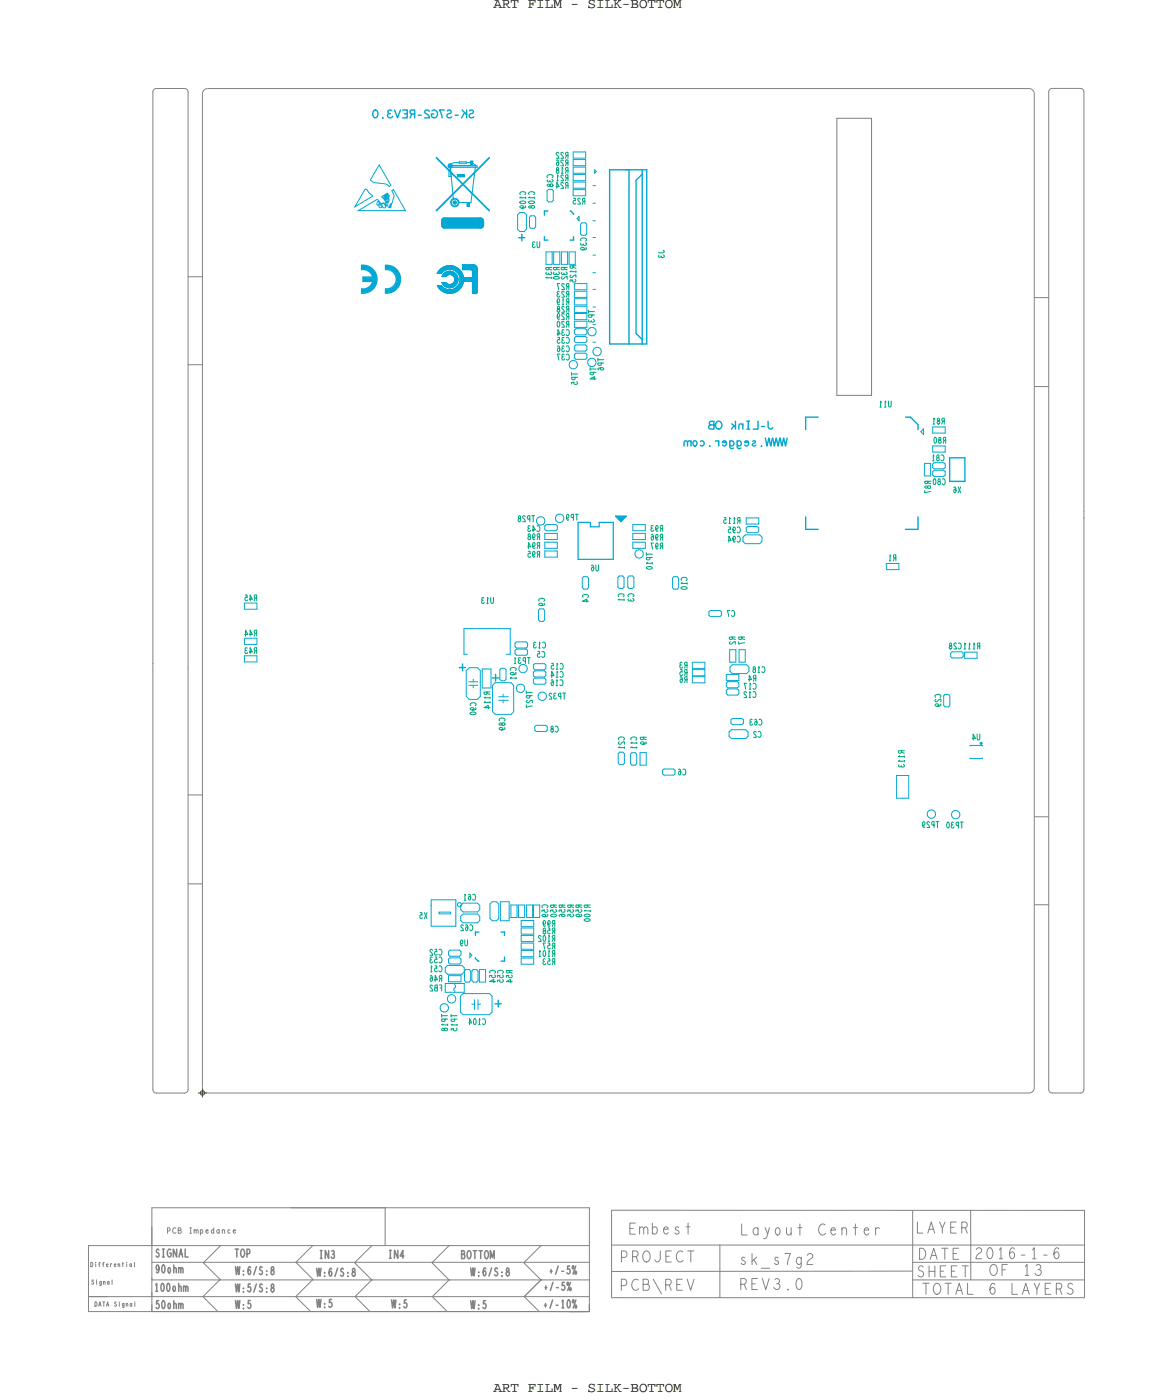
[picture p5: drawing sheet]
<svg xmlns="http://www.w3.org/2000/svg" width="169mm" height="202mm" viewBox="0 0 169 202" stroke-linecap="round" stroke-linejoin="round" font-family="sans-serif">
<!-- layer: Board Outline -->
<g fill="none" stroke="#838383" stroke-width=".14">
<path d="M22.1 13.3v82.5zM22.6 12.8l-.4 .1-.1 .4M22.6 12.8h4zM26.6 12.8l.4 .1 .1 .4M27.1 13.3v83.1zM29.2 13.5v143.5zM30 12.8l-.6 .2-.2 .5M30 12.8h118.4zM148.4 12.8l.6 .2 .2 .5M149.2 13.5v143.5zM151.3 13.3v60.9zM151.8 12.8h4.1z"/>
<path d="M151.8 12.8l-.4 .1-.1 .4M155.9 12.8l.3 .1 .2 .4M156.4 13.3v60.5zM27.2 40h2zM27.2 52.7h2zM149.3 43h2zM149.3 55.8h2zM151.3 74.2v83.1zM156.4 73.8v1zM156.4 74.7v82.6zM22.1 95.7v1.1zM22.1 96.8v60.5z"/>
<path d="M27.1 96.4v60.9zM27.2 114.8h2zM149.3 117.9h2zM27.1 127.6h2.1zM149.3 130.6h2zM22.1 157.3l.1 .3 .4 .2M22.6 157.8h4zM27.1 157.3l-.1 .4-.4 .1M29.2 157l.2 .6 .6 .2M30 157.8h118.4zM149.2 157l-.2 .6-.6 .2M151.3 157.3l.1 .3 .4 .2"/>
<path d="M151.8 157.8h4.1zM156.4 157.3l-.2 .3-.3 .2M12.8 179.8h9.1zM12.8 179.8v7.4zM21.9 179.8h33.7zM21.9 177.1v2.7zM21.9 174.4h63.1zM21.9 174.4v14.9zM31.8 179.8h.1zM42 174.4h13.6zM45.1 179.8l-2.4 2.4zM45.1 179.8h.1z"/>
<path d="M53.6 179.8l-2.4 2.4zM53.6 179.8h.2zM55.6 179.8h29.4zM55.6 174.4v5.4zM64.8 179.8l-2.4 2.4zM64.8 179.8h.1zM78 179.8l-2.4 2.4zM78 179.8h.2zM85 174.4v14.9zM88.2 179.7h68.3zM88.2 174.7h65.2zM88.2 174.7v11.4z"/>
<path d="M103.8 179.7v7.6zM131.7 174.7v12.7zM140 174.7v5zM140 179.7v5zM153.4 174.7h3.1zM156.5 174.7v12.6zM12.8 187.2h9.1zM12.8 189.3h9.1zM12.8 187.2h2.6zM12.8 187.2v2.1zM21.9 182.2h63.1zM21.9 184.8h63.1z"/>
<path d="M21.9 184.5v.3zM21.9 187.2h63.1zM21.9 186.5v.7zM21.9 189.3h63.1zM29.3 187.2l2.1 2.1zM29.4 182.2l2.4-2.4zM29.4 182.4l2.4 2.4zM29.4 182.2v.2zM31.7 184.8l-2.4 2.4zM31.7 184.8h.1zM42.7 187.2l2.1 2.1zM42.7 182.3l2.4 2.4z"/>
<path d="M42.7 182.1v.2zM45.1 184.8l-2.4 2.4zM51.2 182.4l2.4 2.4zM51.2 182.2v.2zM51.2 187.2l2.2 2.1zM53.6 184.8l-2.4 2.4zM53.6 184.8h.2zM62.4 182.4l2.4 2.4zM62.4 182.2v.2zM62.4 187.2l2.1 2.1zM64.8 184.8l-2.4 2.4zM64.8 184.8h.1z"/>
<path d="M75.6 182.4l2.4 2.4zM75.6 182.2v.2zM75.6 187.2l2.2 2.1zM78 184.8l-2.4 2.4zM80.5 189.3h4.5zM82.1 189.3h2.9zM82.1 189.3h2zM85 188.3v1zM88.2 186.1v1.2zM88.2 183.5h43.4zM88.2 187.3h1.1zM89.3 187.3h63.9z"/>
<path d="M131.7 182.2h24.8zM131.7 184.8h24.8zM153.1 187.3h3.4z"/>
</g>
<path d="M120.7 17.1v40zM120.7 17.1h5zM125.7 17.1v40zM120.7 57.1h5z" fill="none" stroke="#838383" stroke-width=".15"/>
<g fill="none" stroke="#02a8d5" stroke-width=".14">
<path d="M51.7 30.4l2.7-1.6 .4 .3 .2 .4a.39 .39 0 0 1 .4-.2 .39 .39 0 0 1 .3 .5 1.29 1.29 0 0 0-.4-1.2l-.2-.2 .3-.2v.4v-.4a.41 .41 0 0 1 .2 .5l.2-.2-.2-.4a.23 .23 0 0 1 .2 .1 .23 .23 0 0 1 0 .2l.1 .2-.2 .3 .1 .3 .1-.2 .1-.7-.2-.3 .1-.1 .1 .2a.61 .61 0 0 1 .1 .7v.1a1.22 1.22 0 0 0-.1 1l.2 .1 .1-.5 .2-.1 .2-.6a1.05 1.05 0 0 0-.2-1.3l.3-.1 1.7 3zM52.7 27.3l.3 .1 .2 .4 .6 .5-2.6 1.6zM54.5 29.1l.2 .2v.1a.19 .19 0 0 1-.3 .2 .2 .2 0 0 1 0-.4zM54.7 23.8l1.7 3-.3 .1a2.4 2.4 0 0 0-1.7-.5l-.7-.2-.3-.2zM54.8 29.5l.1 .1a.21 .21 0 0 1 .1 .3 .21 .21 0 0 1-.3 .1 .21 .21 0 0 1 0-.4zM55.1 29.4a.27 .27 0 0 1 .4 0 .27 .27 0 0 1 .1 .3v.3h-.3l-.2-.4zM56.4 29.5h.1l-.1 .2-.1 .3zM63.1 39.5h.6zM63.4 38.9l.8-.4 .7-.1a2.01 2.01 0 0 0-1.8 1.1zM63.5 38.9l.3-.2-.6 .8zM63.6 39.1l.3-.3-.6 .7zM63.7 39.9h.6z"/>
<path d="M63.8 39.2l.3-.2-.5 .5zM63.8 38.7a1.95 1.95 0 0 1 2.5 .3M63.8 38.7l-.4 .3-.3 .5M63.8 38.7a2.01 2.01 0 0 1 2.5 .3M63.9 38.7l-.7 .8M63.9 38.8l-.6 .7M63.9 38.8a1.9 1.9 0 0 1 2.3 .2M63.9 38.8l-.7 .7M63.9 38.8a1.78 1.78 0 0 1 2.8 1.6M64 38.9l-.6 .6M64 38.9l-.5 .6M64 39l-.5 .5 .5-.5"/>
<path d="M64 39l-.5 .5M64 39a1.59 1.59 0 0 1 2 .2M64.1 39.9a.93 .93 0 0 1 1-.5 .93 .93 0 0 1 .7 1M64.2 39.7l.1-.2-.3 .4zM64.2 39.4l-.4 .5M64.2 39.4l-.4 .5a1.18 1.18 0 0 1 1.9-.4M64.3 39.4l-.5 .5M64.3 39.4l-.4 .5M64.3 39.4a1.1 1.1 0 0 1 1.4 .2M64.3 39.7l.1-.1-.3 .3zM64.3 39.5l-.4 .4M64.3 39.5l-.3 .4"/>
<path d="M64.4 39.8l.5-.2 .5 .2 .2 .6-.2 .5-.5 .2-.5-.2 .4 .2 .4-.1 .3-.2 .1-.4-.1-.4-.4-.3h-.4l-.4 .2zM64.4 39.6l.3-.1a.85 .85 0 0 1 .8 .2M64.4 39.6l-.3 .3M64.4 39.7l-.2 .2M64.9 38.7a1.69 1.69 0 0 1 1.7 1.7M64.9 39.4l.6 .3M64.9 39.5l.5 .3M64.9 39.5a.87 .87 0 0 1 .9 .9M64.9 39.2h.4l.4 .3M64.9 39.4h.4l.3 .2M64.9 39.2l.4 .1 .4 .2M64.9 39.5l.6 .3"/>
<path d="M64.9 39.2l-.7 .2M64.9 39.2a1.11 1.11 0 0 0-1.1 .7M64.9 39.3l-.6 .2M64.9 39.6l-.4 .1M64.9 39.5l-.5 .1M64.9 39.5l-.4 .1-.3 .3 .2-.2M64.9 39.4l-.6 .1M64.9 39.4l-.6 .2M64.9 38.5a1.85 1.85 0 0 0-1.6 1M64.9 38.7l-.9 .2M64.9 38.7l-.9 .3M64.9 39.3l.4 .1 .3 .2"/>
<path d="M64.9 38.6a1.74 1.74 0 0 1 1.7 1.8M64.9 38.8l-.8 .2M64.9 39.3a1.08 1.08 0 0 1 1.1 1.1M64.9 38.4l.7 .2 .6 .4M64.9 38.5l.7 .1 .6 .4M64.9 39.6l.5 .2M64.9 38.9l.5 .1 .5 .3M64.9 39.4l.4 .1 .2 .2M64.9 38.3a2.02 2.02 0 0 1 1.9 2.6 2.02 2.02 0 0 1-3 1.2M64.9 39.6l-.3 .1-.3 .2 .2-.2M64.9 38.6l.6 .1 .6 .4M64.9 38.8l.6 .1 .5 .3"/>
<path d="M64.9 38.8a1.56 1.56 0 0 1 1.6 1.6M64.9 38.7l.6 .1 .5 .4M64.9 39.4l-.5 .2M64.9 38.9l-.7 .1-.5 .5M64.9 39.5l-.5 .2M64.9 39.2a1.17 1.17 0 0 1 1 .7 1.17 1.17 0 0 1-.2 1.3M64.9 39.5a.78 .78 0 0 0-.7 .4M64.9 39.2a1.22 1.22 0 0 1 1.2 1.2M64.9 38.5l-1 .3M64.9 39.3l.4 .1 .4 .2M64.9 38.7a1.67 1.67 0 0 1 1.5 1 1.67 1.67 0 0 1-.3 1.8M64.9 39.3a.95 .95 0 0 0-.9 .6"/>
<path d="M64.9 39.6l.5 .3 .2 .5M64.9 39.6l-.5 .1M64.9 39.2a1.14 1.14 0 0 0-1.1 .7M64.9 38.4l-.5 .1-.6 .2M64.9 38.6l-.9 .2M64.9 38.6a1.63 1.63 0 0 0-1.5 .9 1.72 1.72 0 0 1 2.7-.4M64.9 38.8l-.9 .2M64.9 38.5h-.6l-.4 .2M64.9 39.4a.95 .95 0 0 1 .9 1M64.9 39.3l-.6 .1M64.9 38.5l.7 .2 .6 .4M64.9 38.4l-.6 .1-.4 .2"/>
<path d="M64.9 38.4a1.99 1.99 0 0 1 2 2M65.4 39.8l.3 .6M65.4 39.8l.2 .6M65.4 39.8a.77 .77 0 0 1 0 1.1M65.4 39.8l.3 .6-.3 .5M65.5 39.8l.2 .6M65.5 39.7a.9 .9 0 0 1 .2 1 .9 .9 0 0 1-.8 .5M65.5 39.7l.2 .3 .1 .4M65.6 39.6a1.01 1.01 0 0 1 0 1.4M65.6 39.6l.2 .4 .1 .4M65.6 39.6a1.07 1.07 0 0 1 0 1.5M65.7 39.6a1.07 1.07 0 0 1-.1 1.5"/>
<path d="M65.7 39.6l.2 .3 .1 .5M65.7 39.5l.2 .5 .1 .4M65.7 39.5l.3 .4 .1 .5M65.9 39.3l.4 .5 .1 .6M65.9 39.3a1.5 1.5 0 0 1 0 2.1M66 39.3l.3 .5 .1 .6M66 39.3a1.54 1.54 0 0 0-2.4 .2M66 39.3a1.52 1.52 0 0 0-2.4 .2M66 39.2l.3 .6 .1 .6M66 39.2l.3 .5 .2 .7M66 39.2l.4 .6 .1 .6M66 39.2l.4 .5 .1 .7"/>
<path d="M66.1 39.1a1.7 1.7 0 0 0-2.7 .4M66.1 39.1l.4 .6 .1 .7M66.1 39.1a1.75 1.75 0 0 1 0 2.5M66.2 39.1l.4 .6 .1 .7M66.2 39.1l.4 .5 .1 .8M66.2 39l.4 .7 .1 .7M66.2 39l.4 .6 .1 .8M66.2 39l.4 .6 .2 .8M66.2 39l.5 .7 .1 .7M66.2 39a1.93 1.93 0 0 1 0 2.7M66.3 39l.4 .7 .1 .7M66.7 38.2v.7z"/>
<path d="M66.7 38.2h1.6zM66.7 38.9h1.2zM66.8 38.9h1.1zM66.8 38.3v.6zM66.8 38.3h1.5zM66.8 38.7h1.2zM66.8 38.4v.4zM66.8 38.4h1.5zM66.8 38.8h1.1zM66.9 38.8h1zM66.9 38.4v.4zM66.9 38.4h1.4z"/>
<path d="M66.9 38.7h1zM66.9 38.5v.2zM66.9 38.5h1.4zM67 38.5v.2zM67 38.5h1.3zM67 38.7h.9zM67.9 38.8l.3 .1 .1 .3M67.9 38.7l.4 .2 .1 .3-.2-.3-.3-.2M67.9 38.9l.2 .1 .1 .2-.1-.3zM67.9 38.9l.2 .1 .1 .2M67.9 38.9l.2 .3M67.9 38.9l.3 .3"/>
<path d="M68.1 40l-.1 .1M68.1 39.2v.8zM68.2 40l-.2 .1M68.2 39.2v.8zM68.2 40l-.2 .2 .2-.2v.1l-.2 .1M68.3 39.2v.8zM68.3 40l-.3 .2M68.3 40l-.1 .2-.2 .1M68.3 40l-.1 .2h-.2M68.3 38.4l.2 .1 .1 .2M68.3 38.5h.2l.1 .2M68.3 38.4l.3 .1 .1 .2"/>
<path d="M68.3 38.3l.3 .1 .2 .3M68.3 38.2l.4 .2 .2 .3M68.3 38.3l.4 .1 .1 .3-.1-.3-.4-.1 .3 .1 .2 .3M68.3 40v.2l-.3 .1M68.4 40l-.1 .2-.3 .1 .3-.1zM68.4 39.2v.8zM68.6 38.7v3.5zM68.7 38.7v3.5zM68.8 38.7v3.5zM68.8 38.8v3.4zM68.9 38.7v3.5zM63.1 41.2l.3 .5 .4 .4"/>
<path d="M63.1 41.2h.6zM63.1 41.2l.3 .5 .4 .3M63.2 41.2l.7 .8M63.2 41.2l.7 .7-.4-.3zM63.3 41.2l.6 .7M63.4 41.2l.5 .7M63.4 41.2a1.74 1.74 0 0 0 1.5 .9M63.4 41.2a1.74 1.74 0 0 0 2.7 .4M63.4 41.2a1.71 1.71 0 0 0 1.5 .9M63.4 41.2l.6 .6M63.5 41.2a1.68 1.68 0 0 0 1.4 .8M63.5 41.2l.5 .5"/>
<path d="M63.6 41.2l.6 .6 .7 .1M63.6 41.2l.5 .5zM63.7 40.8l.5 .5M63.7 40.8h.6zM63.8 40.8l.4 .5M63.8 40.8a1.21 1.21 0 0 0 1.1 .7M63.8 42l.5 .2 .6 .1M63.8 42l-.4-.3-.3-.5a1.93 1.93 0 0 0 1.8 1.1M63.9 42l.4 .2 .6 .1M63.9 40.8l.4 .5M63.9 41.9l.4 .2 .6 .1M63.9 40.8l.4 .4"/>
<path d="M63.9 41.9l1 .3M63.9 41.9l1 .2M64 40.8l.3 .4M64 41.7l-.5-.5 .5 .6M64 41.7l.9 .3M64.1 41.7l.8 .2M64.1 40.8l.3 .3M64.2 40.8l.3 .3 .4 .1M64.2 41.3l.7 .3M64.2 40.8l.2 .2M64.3 41.3l.6 .2M64.3 41.2l.6 .2"/>
<path d="M64.3 40.8l.2 .2M64.3 41.1l-.3-.3a1.05 1.05 0 0 0 .9 .5M64.4 41.1l-.3-.3 .3 .3M64.4 41.1l.5 .2M64.4 41.1l.5 .1M64.4 41l.5 .1M64.4 41l.5 .2M64.4 41l-.2-.2 .3 .3 .4 .1M64.5 41l-.2-.2 .1 .2M64.5 41l.4 .1M65.4 40.9l-.5 .2M65.4 40.9l-.5 .2-.5-.1"/>
<path d="M65.5 40.9l-.6 .3M65.5 41a.96 .96 0 0 1-1.1 .1M65.6 41l-.7 .3M65.6 41a.98 .98 0 0 1-1.3 .1M65.6 41l-.3 .3h-.4M65.6 41.1l-.3 .2-.4 .1M65.6 41.1a1.07 1.07 0 0 1-1.7-.3l.4 .4M65.6 40.4l-.2 .5M65.7 41.1l-.4 .3-.4 .1M65.7 40.4l-.3 .5M65.7 41.1a1.16 1.16 0 0 1-1.9-.3 1.17 1.17 0 0 0 1.1 .7M65.7 41.2l-.4 .2-.4 .1"/>
<path d="M65.7 41.2l-.3 .3-.5 .1M65.7 40.4l-.2 .5M65.8 40.4a.87 .87 0 0 1-1.4 .7M65.8 40.4l-.3 .6M65.8 40.4a.96 .96 0 0 1-.9 .9M65.8 40.4l-.1 .3-.1 .3M65.9 40.4l-.1 .3-.2 .3M65.9 40.4a1.04 1.04 0 0 1-1 1M65.9 41.4l-.4 .3-.6 .2M65.9 41.4a1.49 1.49 0 0 1-2.2-.2l.5 .5 .7 .2M66 41.4l-.5 .3-.6 .2M66 41.4l-.5 .4-.6 .1"/>
<path d="M66 41.5l-.5 .3-.6 .1M66 40.4l-.1 .4-.2 .3M66.1 41.5a1.64 1.64 0 0 1-2.1 .3M66.1 40.4l-.1 .4-.3 .4M66.1 40.4a1.17 1.17 0 0 1-1.2 1.2M66.1 41.6l-.6 .3-.6 .2M66.1 41.6l-.5 .4-.7 .1M66.2 41.6a1.8 1.8 0 0 1-2.9-.4l.6 .7M66.2 41.7l-.6 .3-.7 .2M66.2 41.7a1.86 1.86 0 0 1-2.3 .3M66.2 41.7l-.6 .4-.7 .1M66.2 41.7l-.6 .4-.7 .2"/>
<path d="M66.2 41.7a1.93 1.93 0 0 1-2.3 .3M66.3 41.7l-.7 .5-.7 .1M66.4 40.4l-.1 .5-.4 .5M66.4 40.4l-.1 .5-.3 .5M66.4 40.4a1.55 1.55 0 0 1-1 1.4 1.55 1.55 0 0 1-1.8-.6M66.5 40.4l-.2 .6-.3 .5M66.5 40.4a1.6 1.6 0 0 1-1.6 1.6M66.5 40.4a1.62 1.62 0 0 1-2.5 1.3M66.6 40.4l-.2 .6-.3 .5M66.6 40.4l-.2 .6-.3 .6M66.6 40.4l-.1 .6-.4 .6M66.7 40.1v.5z"/>
<path d="M66.7 40.1h1.3zM66.7 40.6h1.3zM66.7 40.4l-.1 .6-.4 .6M66.7 40.4l-.1 .7-.4 .6M66.7 40.2v.4zM66.7 40.2h1.3zM66.8 40.5h1.2zM66.8 40.2v.3zM66.8 40.2h1.2zM66.8 40.4l-.2 .7-.4 .6M66.8 40.4l-.1 .7-.5 .6M66.8 40.3v.2z"/>
<path d="M66.8 40.3h1.2zM66.8 40.4l-.1 .7-.4 .6M66.9 40.4h1.1zM66.9 40.3v.1zM66.9 40.3h1.1zM66.9 40.6h1.2zM66.9 40.4a1.98 1.98 0 0 1-3.1 1.6M66.9 40.4h.1M67 40.1h1.2zM68 40.4l.3 .1 .1 .2-.1-.2zM68 40.4l.3 .1v.2M68 40.6l.2 .1"/>
<path d="M68 40.5l.2 .1v.1l-.2-.1 .2 .1M68 40.5l.3 .1v.1l-.3-.2 .3 .2M68 40.6l.1 .1M68.1 40.7v1.6zM68.2 40.7v1.6zM68.2 42.3v.1M68.2 42.3l.1 .1-.2-.1M68.2 42.4h.4zM68.3 40.7v1.6zM68.3 42.3h.1M68.3 42.3h.3zM68.3 42.4h.3z"/>
<path d="M68.3 42.2h.3zM68.3 40.7v1.5zM68.4 42.2h.2zM68.4 40.7v1.5zM68.6 42.3l.2-.1zM68.6 42.2h.1M68.7 42.2h-.1M68.7 42.2l-.1 .1 .1-.1M68.8 42.2l-.2 .1M68.8 42.2l-.2 .2 .3-.2M68.8 42.2l-.2 .2"/>
</g>
<path d="M66.9 38.6h1.7zM67.4 38.7h1zM68.3 38.6v2.2zM68.5 38.5v3.7zM66.9 40.4h1.6z" fill="none" stroke="#02a8d5" stroke-width=".23"/>
<g fill="none" stroke="#02a8d5" stroke-width=".2">
<path d="M52.2 38.3v.6zM52.2 38.9a1.42 1.42 0 0 1 1.6 1.1M52.2 38.3a2.02 2.02 0 0 1 2.2 2 2.02 2.02 0 0 1-2.2 2M52.3 38.4v.4zM52.3 38.4a1.89 1.89 0 0 1 2 1.9 1.89 1.89 0 0 1-2 1.9M52.3 38.8a1.55 1.55 0 0 1 1.6 1.3M52.4 38.5v.1zM52.4 38.6a1.68 1.68 0 0 1 1.6 1.7M52.4 38.5a1.77 1.77 0 0 1 1.7 1.8 1.77 1.77 0 0 1-1.7 1.8M55.6 38.3v.6zM55.6 38.3a2.01 2.01 0 0 1 2.2 2 2.01 2.01 0 0 1-2.2 2M55.6 38.9a1.4 1.4 0 0 1 1.6 1.4 1.4 1.4 0 0 1-1.6 1.4"/>
<path d="M55.7 38.4v.4zM55.7 38.8a1.55 1.55 0 0 1 1.6 1.5 1.55 1.55 0 0 1-1.6 1.6M55.7 38.4a1.89 1.89 0 0 1 2 1.9 1.89 1.89 0 0 1-2 1.9M55.9 38.5v.1zM55.9 38.6a1.68 1.68 0 0 1 1.6 1.7 1.68 1.68 0 0 1-1.6 1.7M55.9 38.5a1.77 1.77 0 0 1 1.7 1.8 1.77 1.77 0 0 1-1.7 1.8M52.2 41.7v.6zM52.3 41.9v.3zM52.4 40.6h1.4zM52.4 40v.6zM52.4 40h1.4zM52.4 42v.1z"/>
<path d="M52.5 40.5h1.4zM52.5 40.1h1.4zM52.5 40.1v.4zM52.6 40.4h1.4zM52.6 40.3v.1zM52.6 40.3h1.4zM53.8 40.6a1.42 1.42 0 0 1-1.6 1.1M53.9 40.5a1.55 1.55 0 0 1-1.6 1.4M54 40.4a1.68 1.68 0 0 1-1.6 1.6M55.6 41.7v.6zM55.7 41.9v.3zM55.9 42v.1z"/>
</g>
<!-- layer: Components -->
<g fill="none" stroke="#02a8d5" stroke-width=".2">
<path d="M64.7 23.8l.2-.1 .3 .1v.3l-.3 .1-.2-.1zM64.8 23.9l.1-.1 .2 .2-.2 .1zM78.5 34.2v.5zM78.5 30.5h.5zM78.5 30.5v.6zM78.5 34.7h.5zM82.2 30.5h.1zM82.2 34.7h.5zM82.3 30.5l.4 .4zM82.7 34.2v.5zM82.7 30.9v.1zM87.9 24.5h2.6z"/>
<path d="M87.9 24.5v25.2zM90.2 24.5h.5zM90.7 24.5h1.9zM90.7 24.5v25.2zM91.8 26v22.1zM92.6 25.1l-.8 .9zM92.6 24.5v25.2zM92.6 24.5h.7zM93.3 24.5v25.2zM87.9 49.7h2.8zM90.7 49.7h1.9zM91.8 48.1l.8 .9z"/>
<path d="M92.6 49.7h.7zM88.8 74.5l.8 .8zM88.8 74.5h1.5zM89.1 74.6h1zM89.1 74.6l.5 .7zM89.3 74.8h.5zM89.3 74.8l.3 .5zM89.5 74.9h.2zM89.5 74.9l.1 .1zM89.6 75.3l.7-.8zM89.8 74.8l-.2 .2zM90.1 74.6l-.5 .7z"/>
<path d="M116.2 60.2h1.8zM116.2 60.2v1.8zM116.2 74.6v1.8zM116.2 76.4h1.8zM130.6 60.2h.7zM130.6 76.4h1.8zM131.3 60.2l1.1 1.1zM132.4 74.6v1.8zM132.4 61.3v.7zM137 66.1h2.2zM137 66.1v3.4zM137 69.5h2.2z"/>
<path d="M139.2 66.1v3.4zM68.6 138.4l.4 .4zM68.6 134.6h.5zM68.6 134.6v.5zM68.6 138.3v.1zM69 138.8h.1zM72.3 134.6h.5zM72.3 138.8h.5zM72.8 134.6v.5zM72.8 138.2v.6z"/>
</g>
<g fill="none" stroke="#02a8d5" stroke-width=".14">
<path d="M74.7 33.1l.3 .3zM74.7 31v2.1zM75 33.4h.6zM75 30.7l-.3 .3zM75 30.7h.6zM75.6 30.7l.3 .3zM75.6 33.4l.3-.3zM75.9 31v2.1zM76.4 32.7l.2 .3zM76.4 31.4v1.3zM76.6 33h.5zM76.6 31.2l-.2 .2z"/>
<path d="M76.6 31.2h.5zM77.1 31.2l.2 .2zM77.3 31.4v1.3zM77.3 32.7l-.2 .3zM78.8 36.4h.9zM78.8 36.4v1.8zM78.9 28.9l.2 .2zM78.9 27.6v1.3zM79.1 29.1h.5zM79.1 27.3l-.2 .3zM79.6 27.3l.2 .3zM79.7 36.4v1.8z"/>
<path d="M79.8 28.9l-.2 .2zM79.8 27.6v1.3zM79.9 36.4v1.8zM79.9 36.4h.9zM80.8 36.4v1.8zM81 36.4v1.8zM81 36.4h.9zM81.9 36.4v1.8zM82.1 36.4v1.8zM82.1 36.4h.9zM82.7 23h1.8zM82.7 27.4h1.8z"/>
<path d="M82.7 26.3h1.8zM82.7 21.9h1.8zM82.7 25.2h1.8zM82.7 24.1h1.8zM82.7 23.9h1.8zM82.7 23v.9zM82.7 27.4v.9zM82.7 27.2h1.8zM82.7 26.3v.9zM82.7 21.9v.9zM82.7 22.8h1.8zM82.7 26.1h1.8z"/>
<path d="M82.7 25.2v.9zM82.7 25h1.8zM82.7 24.1v.9zM83 36.4v1.8zM83.2 31.6l.3-.3v.6zM83.7 33.8l.2 .2zM83.7 32.4v1.4zM83.9 32.2l-.2 .2zM83.9 32.2h.5zM84.4 32.2l.2 .2zM84.5 23v.9zM84.5 27.4v.9z"/>
<path d="M84.5 26.3v.9zM84.5 21.9v.9zM84.5 25.2v.9zM84.5 24.1v.9zM84.6 32.4v1.4zM84.6 33.8l-.2 .2zM85.5 34.3h.4zM85.5 31.9h.4zM85.5 29.3h.4zM85.5 26.8h.4zM85.5 39.4h.4zM85.5 36.8h.4z"/>
<path d="M85.8 24.5v.4zM85.8 25l.2-.2zM85.8 24.8v.2zM85.8 24.5l.2 .3zM82.9 45.3h1.8zM82.9 44.2h1.8zM82.9 40.9h1.8zM82.9 42h1.8zM82.9 46.4h1.8zM82.9 43.1h1.8zM82.9 51.2l.2-.2zM82.9 50l.2-.2z"/>
<path d="M82.9 48.8l.2-.2zM82.9 47.6l.2-.1zM82.9 46.1h1.8zM82.9 45.3v.8zM82.9 45.1h1.8zM82.9 44.2v.9zM82.9 41.8h1.8zM82.9 40.9v.9zM82.9 42v.9zM82.9 42.9h1.8zM82.9 46.4v.9zM82.9 47.3h1.8z"/>
<path d="M82.9 43.1v.9zM82.9 44h1.8zM82.9 51.7l.2 .2zM82.9 51.2v.5zM82.9 50.5l.2 .2zM82.9 50v.5zM82.9 49.3l.2 .2zM82.9 48.8v.5zM82.9 48.2l.2 .1zM82.9 47.6v.6zM83.1 51.9h1.3zM83.1 50.7h1.3z"/>
<path d="M83.1 49.5h1.3zM83.1 48.3h1.3zM83.1 51h1.3zM83.1 49.8h1.3zM83.1 48.6h1.3zM83.1 47.5h1.3zM84.4 51l.3 .2zM84.4 49.8l.3 .2zM84.4 48.6l.3 .2zM84.4 47.5l.3 .1zM84.4 51.9l.3-.2zM84.4 50.7l.3-.2z"/>
<path d="M84.4 49.5l.3-.2zM84.4 48.3l.3-.1zM84.7 44.2v.9zM84.7 40.9v.9zM84.7 42v.9zM84.7 46.4v.9zM84.7 43.1v.9zM84.7 51.2v.5zM84.7 50v.5zM84.7 48.8v.5zM84.7 47.6v.6zM85.5 41.8h.4z"/>
<path d="M85.5 49.4h.4zM78.6 77h1.8zM78.6 79.5h1.8zM78.6 78.3h1.8zM78.6 75.9l.2-.2zM78.6 77v.9zM78.6 77.9h1.8zM78.6 79.5v.9zM78.6 78.3v.8zM78.6 79.2h1.8zM78.6 76.4l.2 .2zM78.6 75.9v.5z"/>
<path d="M78.8 76.6h1.4zM78.8 75.7h1.4zM80.2 75.7l.2 .2zM80.2 76.6l.2-.2zM80.4 77v.9zM80.4 79.5v.9zM80.4 78.3v.9zM80.4 75.9v.5zM91.3 78.3h1.8zM91.3 77h1.8zM91.3 75.7h1.8zM91.3 79.2h1.8z"/>
<path d="M91.3 78.3v.9zM91.3 77.9h1.8zM91.3 77v.9zM91.3 76.6h1.8zM91.3 75.7v.9zM93.1 78.3v.9zM93.1 77v.9zM93.1 75.7v.9zM107.2 78.2l.3 .3zM107.5 77.2l-.3 .3zM107.5 78.5h2.1zM107.5 77.2h2.1z"/>
<path d="M107.7 74.8h1.8zM107.7 76.2l.2-.2zM107.7 74.8v.8zM107.7 75.7h1.8zM107.7 76.7l.2 .2zM107.7 76.2v.5zM107.9 76.9h1.3zM107.9 76h1.3zM109.2 76l.3 .2zM109.2 76.9l.3-.2zM109.5 74.8v.9zM109.5 76.2v.5z"/>
<path d="M109.6 77.2l.3 .3zM109.6 78.5l.3-.3zM109.9 77.5v.7zM132.8 62.3l.4-.4v.8zM133.4 66.9h.8zM133.4 68.7h.8zM133.4 66.9v1.8zM134.2 66.9v1.8zM134.5 68.1l.3-.2zM134.5 62.5h1.9zM134.5 61.6v.9zM134.5 64.4v.9z"/>
<path d="M134.5 67.5l.3 .2zM134.5 67v.5zM134.5 68.1v.5zM134.8 67.7h1.3zM134.8 67.9h1.3zM136.1 67.9l.3 .2zM136.1 67.7l.3-.2zM136.4 61.6v.9zM136.4 64.4v.9zM136.4 67v.5zM136.4 68.1v.5zM35.3 87.9h1.8z"/>
<path d="M35.3 87.1v.8zM35.3 92.1v.9zM35.3 95.6h1.8zM35.3 94.7v.9zM37.1 87.1v.8zM37.1 92.1v.9zM37.1 94.7v.9zM66.9 90.7h6.7zM66.9 90.7v3.8zM66.9 94.5h.5zM67.3 96.8v3.1zM67.3 99.9v.6z"/>
<path d="M67.6 98.9h1.3zM67.6 98.4h1.3zM67.7 96.4l-.4 .4zM67.7 96.4h1.2zM68.3 98.9v.4zM68.3 98v.4zM68.9 96.4l.4 .4zM69.3 96.8v3.7zM69.6 99.3h1.2zM69.6 96.9v2.4zM69.6 96.6h.3zM69.6 96.6v.3z"/>
<path d="M69.9 96.6h.9zM70.8 96.6v2.7zM71.1 98.9v2.6zM71.4 98.6h2.3zM71.4 98.6l-.3 .3zM72.1 98.1l.2 .2zM72.1 96.7v1.4zM72.3 98.3h.5zM72.3 96.5l-.2 .2zM72.3 96.5h.5zM72.8 96.5l.2 .2zM73 98.1l-.2 .2z"/>
<path d="M73 96.7v1.4zM73 94.5h.6zM73.6 90.7v3.8zM73.7 98.6l.4 .3zM74.1 98.9v3.8zM74.3 93.9l.2-.2zM74.3 92.9l.2-.2zM74.3 93.9v.5zM74.3 93.4l.2 .2zM74.3 92.9v.5zM74.5 93.6h1.4zM74.5 93.7h1.4z"/>
<path d="M74.5 92.7h1.4zM75.9 93.7l.2 .2zM75.9 92.7l.2 .2zM75.9 93.6l.2-.2zM76.1 93.9v.5zM76.1 92.9v.5zM76.9 98.1l.3-.2zM76.9 96l.3-.2zM76.9 97l.3-.2zM76.9 98.6l.3 .2zM76.9 98.1v.5zM76.9 96.5l.3 .2z"/>
<path d="M76.9 96v.5zM76.9 97.5l.3 .2zM76.9 97v.5zM77.2 98.8h1.3zM77.2 96.7h1.3zM77.2 97.7h1.3zM77.2 97.9h1.3zM77.2 95.8h1.3zM77.2 96.8h1.3zM77.7 89.5l.2 .2zM77.7 88.1v1.4zM77.9 87.9l-.2 .2z"/>
<path d="M77.9 89.7h.5zM78.4 87.9l.2 .2zM78.5 97.9l.2 .2zM78.5 95.8l.2 .2zM78.5 96.8l.2 .2zM78.5 98.8l.2-.2zM78.5 96.7l.2-.2zM78.5 97.7l.2-.2zM78.6 89.5l-.2 .2zM78.6 88.1v1.4zM78.6 80.4h1.8zM78.7 98.1v.5z"/>
<path d="M78.7 96v.5zM78.7 97v.5zM84 84.8l.2 .3zM84 83.5v1.3zM84.2 85.1h.5zM84.2 83.2l-.2 .3zM84.2 83.2h.5zM84.7 83.2l.2 .3zM84.9 83.5v1.3zM84.9 84.8l-.2 .3zM89.1 84.7l.2 .2zM89.1 83.4v1.3z"/>
<path d="M89.3 83.1l-.2 .3zM89.3 84.9h.5zM89.3 83.1h.5zM89.8 83.1l.2 .3zM90 84.7l-.2 .2zM90 83.4v1.3zM90.6 84.7l.1 .2zM90.6 83.4v1.3zM90.7 84.9h.6zM90.7 83.1l-.1 .3zM90.7 83.1h.6zM91.3 83.1l.1 .3z"/>
<path d="M91.4 84.7l-.1 .2zM91.4 83.4v1.3zM97 84.8l.2 .3zM97 83.5v1.3zM97.2 85.1h.5zM97.2 83.2l-.2 .3zM97.2 83.2h.5zM97.7 83.2l.2 .3zM97.9 84.8l-.2 .3zM99.9 97.7h1.8zM99.9 96.7h1.8zM99.9 95.6h1.8z"/>
<path d="M99.9 98.6h1.8zM99.9 97.7v.9zM99.9 97.6h1.8zM99.9 96.7v.9zM99.9 95.6v.9zM99.9 96.5h1.8zM101.7 97.7v.9zM101.7 96.7v.9zM101.7 95.6v.9zM102.3 88.3l.2-.2zM102.3 88.8l.2 .2zM102.3 88.3v.5z"/>
<path d="M102.5 89h1.4zM102.5 88.1h1.4zM103.9 88.1l.2 .2zM103.9 89l.2-.2zM104.1 88.3v.5zM104.8 97.4v.8zM104.8 98.2h1.8zM104.8 99.1l.2 .2zM104.8 98.6v.5zM104.8 99.6v.6zM104.8 97.4h1.8zM104.8 98.6l.2-.2z"/>
<path d="M104.8 99.6l.2-.1zM105 98.4h1.4zM105 99.5h1.4zM105 99.3h1.4zM105.3 95.6h.9zM105.3 93.8v1.8zM105.3 93.8h.9zM105.3 96.3v.6zM105.3 96.9l.3 .3zM105.6 96l-.3 .3zM105.6 97.2h2.1zM105.6 96h2.1z"/>
<path d="M106.2 93.8v1.8zM106.4 99.3l.2-.2zM106.4 98.4l.2 .2zM106.4 99.5l.2 .1zM106.6 97.4v.8zM106.6 98.6v.5zM106.6 99.6v.6zM106.6 95.6h.9zM106.6 93.8v1.8zM106.6 93.8h.9zM107.5 93.8v1.8zM107.7 97.2l.3-.3z"/>
<path d="M107.7 96l.3 .3zM108 96.3v.6zM127.9 81.3v.9zM127.9 82.2h1.8zM129.7 81.3v.9zM137.1 94.3l.3-.2zM137.1 94.8l.3 .2zM137.1 94.3v.5zM137.4 95h1.3zM138.7 94.1l.2 .2zM138.7 95l.2-.2zM138.9 94.3v.5z"/>
<path d="M139.1 95h1.9zM139.1 94.1v.9zM141 94.2v.8zM67.3 100.5l.4 .5zM68.9 101l.4-.5zM71.1 102.7l.3 .4zM71.4 103.1h2.3zM71.9 101.1h1.4zM71.9 100.6h1.4zM72.6 100.2v.4zM72.6 101.1v.4zM73.7 103.1l.4-.4z"/>
<path d="M77.1 104.9l.3-.2zM77.1 105.4l.3 .2zM77.1 104.9v.5zM77.4 105.6h1.3zM77.4 104.7h1.3zM78.7 104.7l.2 .2zM78.7 105.6l.2-.2zM78.9 104.9v.5zM89.2 110.2l.2 .2zM89.2 108.8v1.4zM89.4 108.6l-.2 .2zM89.4 110.4h.5z"/>
<path d="M89.9 108.6l.2 .2zM90.1 110.2l-.2 .2zM90.1 108.8v1.4zM91 110.2l.2 .3zM91 108.9v1.3zM91.2 110.5h.5zM91.2 108.7l-.2 .2zM91.2 108.7h.5zM91.7 108.7l.2 .2zM91.9 108.9v1.3zM91.9 110.2l-.2 .3zM92.3 110.5h.9z"/>
<path d="M92.3 108.6v1.9zM92.3 108.6h.9zM93.2 108.6v1.9zM95.6 111.2l.2-.2zM95.6 111.7l.2 .2zM95.6 111.2v.5zM95.8 111.9h1.4zM95.8 111h1.4zM97.2 111l.2 .2zM97.2 111.9l.2-.2zM97.4 111.2v.5zM104.8 100.2l.2 .1z"/>
<path d="M105 100.3h1.4zM105.2 105.7v.6zM105.2 106.3l.3 .3zM105.4 103.9l.3-.2zM105.4 104.4l.3 .2zM105.4 103.9v.5zM105.5 105.3l-.3 .4zM105.5 106.6h2.1zM105.5 105.3h2.1zM105.7 104.6h1.3zM105.7 103.7h1.3zM106.4 100.3l.2-.1z"/>
<path d="M107 103.7l.2 .2zM107 104.6l.2-.2zM107.2 103.9v.5zM107.6 106.6l.3-.3zM107.6 105.3l.3 .4zM107.9 105.7v.6zM129.3 111.9v.4zM129.3 115.2h1.8zM129.3 112.3v2.9zM129.3 111.9h1.8zM131.1 111.9v3.3zM136.1 101.8l.2 .2z"/>
<path d="M136.3 100.2l-.2 .3zM136.3 102h.5zM136.3 100.2h.5zM136.8 100.2l.2 .3zM137 101.8l-.2 .2zM137 100.5v1.3zM139.9 107.6h1.8zM139.9 107.6v.1zM139.9 109.4v.1zM139.9 109.5h1.8zM141.7 107.6v.1zM141.7 109.4v.1z"/>
<path d="M62.2 129.9v.9zM62.2 133.7h3.6zM62.2 130.7v3zM62.2 129.9h3.6zM63.3 131.7h1.7v.2h-1.7zM64.6 139.4l-.4 .3zM64.6 139.4h2zM64.7 138.5l.2-.2zM64.7 137.3l.2-.1zM64.7 139l.2 .2zM64.7 138.5v.5zM64.7 137.9l.2 .1z"/>
<path d="M64.7 137.3v.6zM64.9 139.2h1.4zM64.9 138h1.4zM64.9 138.3h1.4zM64.9 137.2h1.4zM65.8 129.9v3.8zM66.3 138.3l.2 .2zM66.3 137.2l.2 .1zM66.3 139.2l.2-.2zM66.3 138l.2-.1zM66.5 132.9l.3 .3zM66.5 132.3v.6z"/>
<path d="M66.5 131.3l.3 .3zM66.5 130.7v.6zM66.5 138.5v.5zM66.5 137.3v.6zM66.6 139.4l.4 .3zM66.8 133.2h2.1zM66.8 131.9l-.3 .4zM66.8 131.6h2.1zM66.8 130.4l-.3 .3zM66.8 131.9h2.1zM67 139.7v.6zM67.2 140l-.2 .2z"/>
<path d="M67.2 140h.5zM67.7 140l.2 .2zM67.8 137.6l.3 .3-.3 .3zM68.3 140h.5zM68.3 140l-.2 .2zM68.8 140l.2 .2zM68.9 133.2l.3-.3zM68.9 131.6l.3-.3zM68.9 131.9l.3 .4zM68.9 130.4l.3 .3zM69.2 140v1.8zM69.2 140h.8z"/>
<path d="M69.2 132.3v.6zM69.2 130.7v.6zM70 140v1.8zM70.7 132.6l.3 .3zM70.7 130.5v2.1zM71 132.9h.6zM71 130.2l-.3 .3zM71 130.2h.6zM71.6 130.2l.4 .3zM71.6 132.9l.4-.3zM72 130.5v2.1zM72.2 130.2h1.3z"/>
<path d="M72.2 132.9h.9zM72.2 130.2v2.7zM73.1 132.9h.4zM73.5 130.2v2.4zM73.5 132.6v.3zM73.7 132.4h.9zM73.7 130.6v1.8zM73.7 130.6h.9zM74.6 130.6v1.8zM74.8 132.4h.9zM74.8 130.6v1.8zM74.8 130.6h.9z"/>
<path d="M75.2 132.9h1.8zM75.2 134h1.8zM75.2 136.1h1.8zM75.2 138.3h1.8zM75.2 135h1.8zM75.2 137.2h1.8zM75.2 132.9v.9zM75.2 133.8h1.8zM75.2 134v.8zM75.2 134.8h1.8zM75.2 136.1v.9zM75.2 137h1.8z"/>
<path d="M75.2 139.2h1.8zM75.2 138.3v.9zM75.2 135v.9zM75.2 135.9h1.8zM75.2 137.2v.9zM75.2 138.1h1.8zM75.7 130.6v1.8zM75.9 132.4h.9zM75.9 130.6v1.8zM75.9 130.6h.9zM76.8 130.6v1.8zM77 132.4h.8z"/>
<path d="M77 130.6v1.8zM77 130.6h.9zM77 132.9v.9zM77 134v.8zM77 136.1v.9zM77 138.3v.9zM77 135v.9zM77 137.2v.9zM64.2 143.2h.3zM64.2 140.3l.4 .3zM64.2 142h2.8zM64.5 143.2h2.5z"/>
<path d="M64.6 140.6h2zM64.7 140.8h1.8zM64.7 140.8v.9zM64.7 141.7h1.8zM65.5 142.1l.2 .3-.2 .4 .2 .3M66.4 146.1l.4 .4zM66.4 143.8v2.3zM66.5 140.8v.9zM66.6 140.6l.4-.3zM66.8 146.5h3.8zM66.8 143.4l-.4 .4zM66.8 143.4h1.4z"/>
<path d="M67 142v1.2zM67 141.6l.2 .2zM67 140.2v1.4zM67.2 141.8h.5zM67.9 140.2v1.4zM67.9 141.6l-.2 .2zM68.1 143.4h2.5zM68.1 145h.3zM68.1 141.6l.2 .2zM68.1 140.2v1.4zM68.3 141.8h.5zM68.4 144.3v1.4z"/>
<path d="M69 145h.3zM69 144.3v1.4zM69 141.6l-.2 .2zM69 140.2v1.4zM69.2 141.8h.8zM70.6 143.4l.4 .4zM71 146.1l-.4 .4zM71 143.8v2.3z"/>
</g>
<g fill="none" stroke="#02a8d5" stroke-width=".15">
<path d="M64.7 24l.1 .2zM64.7 24h4.1zM64.8 25.5h.3zM64.8 24.5h.2zM64.8 24.5v1zM64.8 24.2h.2zM64.9 23.8v.3zM65 23.9h3.6zM65 24.2l.4 4.5zM65 23.8v.2zM65 23.9v.1zM65 24.2h3.6z"/>
<path d="M65 24.5v.5zM65 25l.1 .2zM65.1 25.2v.3zM65.6 29.1v.1zM65.6 29.2h.2zM65.7 23.5h.6zM65.7 23.5l-.4 .1-.3 .2M66 25.5h1zM66 25.2h1zM66 25.2v.3zM66.1 25.4h.1M66.1 25.3v.1z"/>
<path d="M66.1 25.3h.8zM66.1 25.4h.9zM66.1 25.4h.8zM66.2 29.2h1.7zM66.3 23.4h1zM66.3 23.4v.1zM66.3 23.6h1zM66.3 23.5v.1zM66.9 25.3l.1 .1zM67 25.2v.3zM67 25.4v.1zM67.3 23.4v.2z"/>
<path d="M67.3 23.5h.5zM67.4 29.8h.3zM67.4 29.2v.6zM67.5 29.2v.6zM67.6 29.2v.6zM67.7 29.2v.6zM67.8 23.5l.4 .1 .4 .3M67.9 23.3v.5zM67.9 23.3h.3zM68 23.3v.5zM68.1 23.3v.5zM68.2 23.3v.5z"/>
<path d="M68.6 24.2l-.7 5zM68.6 23.8v.2zM68.6 24.2h.2zM68.6 23.9v.1zM68.8 24v.2zM66.1 130.4l.2-.1 .2 .1 .1 .2-.1 .2-.2 .1-.2-.1-.1-.2z"/>
<circle cx="82.7" cy="52.7" r=".6"/>
<circle cx="85.4" cy="52.3" r=".6"/>
<circle cx="85.4" cy="47.9" r=".6"/>
<circle cx="86.1" cy="50.7" r=".6"/>
<circle cx="78" cy="75.2" r=".6"/>
<circle cx="80.7" cy="74.8" r=".6"/>
<circle cx="92.2" cy="80" r=".6"/>
<circle cx="75.1" cy="99.4" r=".6"/>
<circle cx="75.5" cy="96.5" r=".6"/>
<circle cx="78.2" cy="100.5" r=".6"/>
<circle cx="134.4" cy="117.5" r=".6"/>
<circle cx="137.9" cy="117.6" r=".6"/>
<circle cx="64.1" cy="145.5" r=".6"/>
<circle cx="65.1" cy="144.2" r=".6"/>
</g>
<path d="M83.4 75.4h1.8zM83.4 75.4v5.3zM85.2 76h1.2zM85.2 75.4v.6zM86.4 75.4h2.1zM86.4 75.4v.6zM88.5 75.4v5.3zM83.4 80.7h5.1z" fill="none" stroke="#02a8d5" stroke-width=".18"/>
<g fill="none" stroke="#02a8d5" stroke-width=".25">
<path d="M63 22.8l7.6 7.6zM63 30.4l7.6-7.6zM65.4 29.1l.2-.1 .2 .1v.2l-.2 .1-.2-.1zM141.4 107.3l.1-.1 .1 .2h-.1z"/>
<circle cx="65.6" cy="29.2" r=".55"/>
</g>
<path d="M64.1 31.9h5.1zM64.1 32.5h5.2zM64.1 31.9v.6zM69.3 31.9v.6z" fill="none" stroke="#02a8d5" stroke-width="1"/>
<!-- layer: Drawing Origin -->
<path d="M28.6 157.8h1.2M29 157.6l.2-.1 .2 .1 .1 .2-.1 .2-.2 .1-.2-.1-.1-.2zM29.2 157.1v1.3" fill="none" stroke="#406f15" stroke-width=".14"/>
<!-- layer: All Others -->
<path d="M74.8 34.3h.9zM75.3 33.8v1zM66.3 96.4h.9zM66.7 95.9v.9zM71 97.9h.9zM71.5 97.4v.9zM71.4 144.9h.9zM71.9 144.4v1z" fill="none" stroke="#02a8d5" stroke-width=".2"/>
<g font-size="2.7" fill="#838383">
<text x="90.7" y="178.2">Embest</text>
<text x="106.8" y="178.3">Layout Center</text>
<text x="132.1" y="178">LAYER</text>
<text x="89.5" y="182.2">PROJECT</text>
<text x="106.6" y="182.5">sk_s7g2</text>
<text x="132.2" y="184.3">SHEET</text>
<text x="132.5" y="181.8">DATE</text>
<text x="140.6" y="181.7">2016-1-6</text>
<text x="142.7" y="184.1">OF</text>
<text x="147.6" y="184.1">13</text>
<text x="89.4" y="186.3">PCB\REV</text>
<text x="106.7" y="186.2">REV3.0</text>
<text x="133" y="186.8">TOTAL 6 LAYERS</text>
</g>
<g font-size="2.1">
<text x="71.2" y="1.2">ART FILM - SILK-BOTTOM</text>
<text x="71.2" y="200.9">ART FILM - SILK-BOTTOM</text>
</g>
<g font-size="1.9" fill="#02a8d5">
<text x="68.5" y="15.9" transform="rotate(-180 68.5 15.9)">SK-S7G2-REV3.0</text>
<text x="111.7" y="60.8" transform="rotate(-180 111.7 60.8)">J-LInk OB</text>
<text x="113.6" y="63.2" transform="rotate(-180 113.6 63.2)">WWW.segger.com</text>
</g>
<g font-size="1.9" fill="#838383">
<text x="22.4" y="181.5">SIGNAL</text>
<text x="22.4" y="183.7">90ohm</text>
<text x="33.8" y="181.5">TOP</text>
<text x="34" y="184">W:6/S:8</text>
<text x="45.7" y="184.2">W:6/S:8</text>
<text x="46" y="181.7">IN3</text>
<text x="56" y="181.6">IN4</text>
<text x="66.5" y="181.7">BOTTOM</text>
<text x="67.9" y="184.2">W:6/S:8</text>
<text x="79.2" y="183.9">+/-5%</text>
<text x="22.3" y="186.4">100ohm</text>
<text x="22.4" y="188.9">50ohm</text>
<text x="34" y="186.5">W:5/S:8</text>
<text x="34" y="188.9">W:5</text>
<text x="45.7" y="188.7">W:5</text>
<text x="56.5" y="188.8">W:5</text>
<text x="67.9" y="188.9">W:5</text>
<text x="78.4" y="188.8">+/-10%</text>
<text x="78.4" y="186.3">+/-5%</text>
</g>
<g font-size="1.4" fill="#00aa7b">
<text x="82" y="22" transform="rotate(-180 82 22)">R22</text>
<text x="82" y="23.1" transform="rotate(-180 82 23.1)">R26</text>
<text x="75" y="27.6" transform="rotate(90 75 27.6)">C109</text>
<text x="76.3" y="27.6" transform="rotate(90 76.3 27.6)">C108</text>
<text x="78.9" y="25.2" transform="rotate(90 78.9 25.2)">C38</text>
<text x="82" y="24.2" transform="rotate(-180 82 24.2)">R18</text>
<text x="82" y="25.2" transform="rotate(-180 82 25.2)">R21</text>
<text x="82" y="26.3" transform="rotate(-180 82 26.3)">R24</text>
<text x="84.5" y="28.6" transform="rotate(-180 84.5 28.6)">R25</text>
<text x="77.9" y="34.9" transform="rotate(-180 77.9 34.9)">U3</text>
<text x="83.7" y="34.3" transform="rotate(90 83.7 34.3)">C39</text>
<text x="78.7" y="38.5" transform="rotate(90 78.7 38.5)">R31</text>
<text x="79.8" y="38.5" transform="rotate(90 79.8 38.5)">R30</text>
<text x="81" y="38.5" transform="rotate(90 81 38.5)">R32</text>
<text x="82.1" y="40.9" transform="rotate(-180 82.1 40.9)">R27</text>
<text x="82.2" y="38.3" transform="rotate(90 82.2 38.3)">R125</text>
<text x="95" y="36" transform="rotate(90 95 36)">J3</text>
<text x="82.1" y="43.1" transform="rotate(-180 82.1 43.1)">R19</text>
<text x="82.1" y="46.4" transform="rotate(-180 82.1 46.4)">R20</text>
<text x="82.1" y="42" transform="rotate(-180 82.1 42)">R23</text>
<text x="82.1" y="44.2" transform="rotate(-180 82.1 44.2)">R28</text>
<text x="82.1" y="45.3" transform="rotate(-180 82.1 45.3)">R29</text>
<text x="82.2" y="47.6" transform="rotate(-180 82.2 47.6)">C34</text>
<text x="84.9" y="44.7" transform="rotate(90 84.9 44.7)">TP3</text>
<text x="82.2" y="48.7" transform="rotate(-180 82.2 48.7)">C35</text>
<text x="82.2" y="49.9" transform="rotate(-180 82.2 49.9)">C36</text>
<text x="82.2" y="51.1" transform="rotate(-180 82.2 51.1)">C37</text>
<text x="82.5" y="53.7" transform="rotate(90 82.5 53.7)">TP5</text>
<text x="85.1" y="53" transform="rotate(90 85.1 53)">TP4</text>
<text x="86.2" y="51.7" transform="rotate(90 86.2 51.7)">TP6</text>
<text x="128.6" y="57.9" transform="rotate(-180 128.6 57.9)">U11</text>
<text x="136.2" y="65.7" transform="rotate(-180 136.2 65.7)">C81</text>
<text x="136.3" y="60.4" transform="rotate(-180 136.3 60.4)">R81</text>
<text x="136.5" y="63.1" transform="rotate(-180 136.5 63.1)">R80</text>
<text x="133.4" y="69.4" transform="rotate(90 133.4 69.4)">R87</text>
<text x="136.4" y="69.1" transform="rotate(-180 136.4 69.1)">C80</text>
<text x="138.7" y="70.3" transform="rotate(-180 138.7 70.3)">X6</text>
<text x="77.2" y="74.4" transform="rotate(-180 77.2 74.4)">TP28</text>
<text x="77.9" y="75.9" transform="rotate(-180 77.9 75.9)">C43</text>
<text x="77.9" y="77" transform="rotate(-180 77.9 77)">R98</text>
<text x="83.5" y="74.2" transform="rotate(-180 83.5 74.2)">TP9</text>
<text x="95.7" y="77.1" transform="rotate(-180 95.7 77.1)">R96</text>
<text x="95.7" y="75.9" transform="rotate(-180 95.7 75.9)">R93</text>
<text x="106.8" y="77.4" transform="rotate(-180 106.8 77.4)">C94</text>
<text x="106.8" y="76.1" transform="rotate(-180 106.8 76.1)">C95</text>
<text x="106.8" y="74.7" transform="rotate(-180 106.8 74.7)">R115</text>
<text x="77.9" y="79.6" transform="rotate(-180 77.9 79.6)">R95</text>
<text x="77.9" y="78.3" transform="rotate(-180 77.9 78.3)">R94</text>
<text x="86.4" y="81.6" transform="rotate(-180 86.4 81.6)">U6</text>
<text x="93.2" y="79.7" transform="rotate(90 93.2 79.7)">TP10</text>
<text x="95.7" y="78.4" transform="rotate(-180 95.7 78.4)">R97</text>
<text x="98.3" y="83.3" transform="rotate(90 98.3 83.3)">C10</text>
<text x="129.3" y="80.1" transform="rotate(-180 129.3 80.1)">R1</text>
<text x="37.1" y="85.9" transform="rotate(-180 37.1 85.9)">R45</text>
<text x="71.3" y="86.3" transform="rotate(-180 71.3 86.3)">U13</text>
<text x="77.7" y="86.3" transform="rotate(90 77.7 86.3)">C9</text>
<text x="84" y="85.8" transform="rotate(90 84 85.8)">C4</text>
<text x="89.2" y="85.7" transform="rotate(90 89.2 85.7)">C1</text>
<text x="90.6" y="85.7" transform="rotate(90 90.6 85.7)">C3</text>
<text x="106" y="88.1" transform="rotate(-180 106 88.1)">C7</text>
<text x="37.1" y="91" transform="rotate(-180 37.1 91)">R44</text>
<text x="37.1" y="93.5" transform="rotate(-180 37.1 93.5)">R43</text>
<text x="76.5" y="94.9" transform="rotate(-180 76.5 94.9)">TP31</text>
<text x="78.6" y="94" transform="rotate(-180 78.6 94)">C5</text>
<text x="78.7" y="92.7" transform="rotate(-180 78.7 92.7)">C13</text>
<text x="81.3" y="95.8" transform="rotate(-180 81.3 95.8)">C15</text>
<text x="99.2" y="95.6" transform="rotate(-180 99.2 95.6)">R3</text>
<text x="105.2" y="91.9" transform="rotate(90 105.2 91.9)">R2</text>
<text x="106.6" y="91.9" transform="rotate(90 106.6 91.9)">R7</text>
<text x="141.4" y="92.8" transform="rotate(-180 141.4 92.8)">R111C28</text>
<text x="67.8" y="101.4" transform="rotate(90 67.8 101.4)">C90</text>
<text x="69.8" y="99.8" transform="rotate(90 69.8 99.8)">R114</text>
<text x="73.6" y="96.3" transform="rotate(90 73.6 96.3)">C91</text>
<text x="75.9" y="99.7" transform="rotate(90 75.9 99.7)">TP27</text>
<text x="81.3" y="98.1" transform="rotate(-180 81.3 98.1)">C16</text>
<text x="81.3" y="96.9" transform="rotate(-180 81.3 96.9)">C14</text>
<text x="81.7" y="100.1" transform="rotate(-180 81.7 100.1)">TP32</text>
<text x="99.2" y="96.7" transform="rotate(-180 99.2 96.7)">R5</text>
<text x="99.2" y="97.7" transform="rotate(-180 99.2 97.7)">R6</text>
<text x="109.1" y="99.8" transform="rotate(-180 109.1 99.8)">C12</text>
<text x="109.1" y="98.6" transform="rotate(-180 109.1 98.6)">C17</text>
<text x="109.1" y="97.5" transform="rotate(-180 109.1 97.5)">R4</text>
<text x="110.4" y="96.2" transform="rotate(-180 110.4 96.2)">C18</text>
<text x="134.9" y="100.2" transform="rotate(90 134.9 100.2)">C29</text>
<text x="72" y="103.6" transform="rotate(90 72 103.6)">C89</text>
<text x="80.6" y="104.8" transform="rotate(-180 80.6 104.8)">C8</text>
<text x="89.2" y="106.3" transform="rotate(90 89.2 106.3)">C21</text>
<text x="91" y="106.3" transform="rotate(90 91 106.3)">C11</text>
<text x="92.4" y="106.3" transform="rotate(90 92.4 106.3)">R9</text>
<text x="109.8" y="105.6" transform="rotate(-180 109.8 105.6)">C2</text>
<text x="110" y="103.8" transform="rotate(-180 110 103.8)">C63</text>
<text x="141.4" y="106" transform="rotate(-180 141.4 106)">U4</text>
<text x="99" y="111" transform="rotate(-180 99 111)">C6</text>
<text x="129.6" y="108.3" transform="rotate(90 129.6 108.3)">R113</text>
<text x="139" y="118.7" transform="rotate(-180 139 118.7)">TP30 TP29</text>
<text x="61.7" y="131.7" transform="rotate(-180 61.7 131.7)">X5</text>
<text x="68.7" y="129.1" transform="rotate(-180 68.7 129.1)">C61</text>
<text x="78.2" y="130.6" transform="rotate(90 78.2 130.6)">C59</text>
<text x="79.4" y="130.6" transform="rotate(90 79.4 130.6)">R50</text>
<text x="80.7" y="130.6" transform="rotate(90 80.7 130.6)">R56</text>
<text x="81.9" y="130.6" transform="rotate(90 81.9 130.6)">R55</text>
<text x="83.1" y="130.6" transform="rotate(90 83.1 130.6)">R59</text>
<text x="84.3" y="130.6" transform="rotate(90 84.3 130.6)">R100</text>
<text x="63.8" y="137" transform="rotate(-180 63.8 137)">C52</text>
<text x="67.5" y="135.7" transform="rotate(-180 67.5 135.7)">U9</text>
<text x="68.3" y="133.5" transform="rotate(-180 68.3 133.5)">C62</text>
<text x="80.1" y="135" transform="rotate(-180 80.1 135)">R102</text>
<text x="80.1" y="137.2" transform="rotate(-180 80.1 137.2)">R101</text>
<text x="80.1" y="132.9" transform="rotate(-180 80.1 132.9)">R99</text>
<text x="80.1" y="136.1" transform="rotate(-180 80.1 136.1)">R57</text>
<text x="80.1" y="134" transform="rotate(-180 80.1 134)">R58</text>
<text x="63.8" y="142.2" transform="rotate(-180 63.8 142.2)">FB2</text>
<text x="63.8" y="139.4" transform="rotate(-180 63.8 139.4)">C51</text>
<text x="63.8" y="138.2" transform="rotate(-180 63.8 138.2)">C53</text>
<text x="63.8" y="140.8" transform="rotate(-180 63.8 140.8)">R46</text>
<text x="70.6" y="140" transform="rotate(90 70.6 140)">C54</text>
<text x="71.8" y="140" transform="rotate(90 71.8 140)">C55</text>
<text x="73" y="140" transform="rotate(90 73 140)">R54</text>
<text x="80.1" y="138.4" transform="rotate(-180 80.1 138.4)">R53</text>
<text x="63.7" y="146.4" transform="rotate(90 63.7 146.4)">TP18</text>
<text x="65.1" y="146.4" transform="rotate(90 65.1 146.4)">TP15</text>
<text x="70.1" y="147" transform="rotate(-180 70.1 147)">C104</text>
</g>
<text font-size="1.3" fill="#838383" x="24.1" y="178">PCB Impedance</text>
<g font-size="1.1" fill="#838383">
<text x="13" y="182.9">Differential</text>
<text x="13.2" y="185.4">Signal</text>
<text x="13.7" y="188.6">DATA Signal</text>
</g>
</svg>
